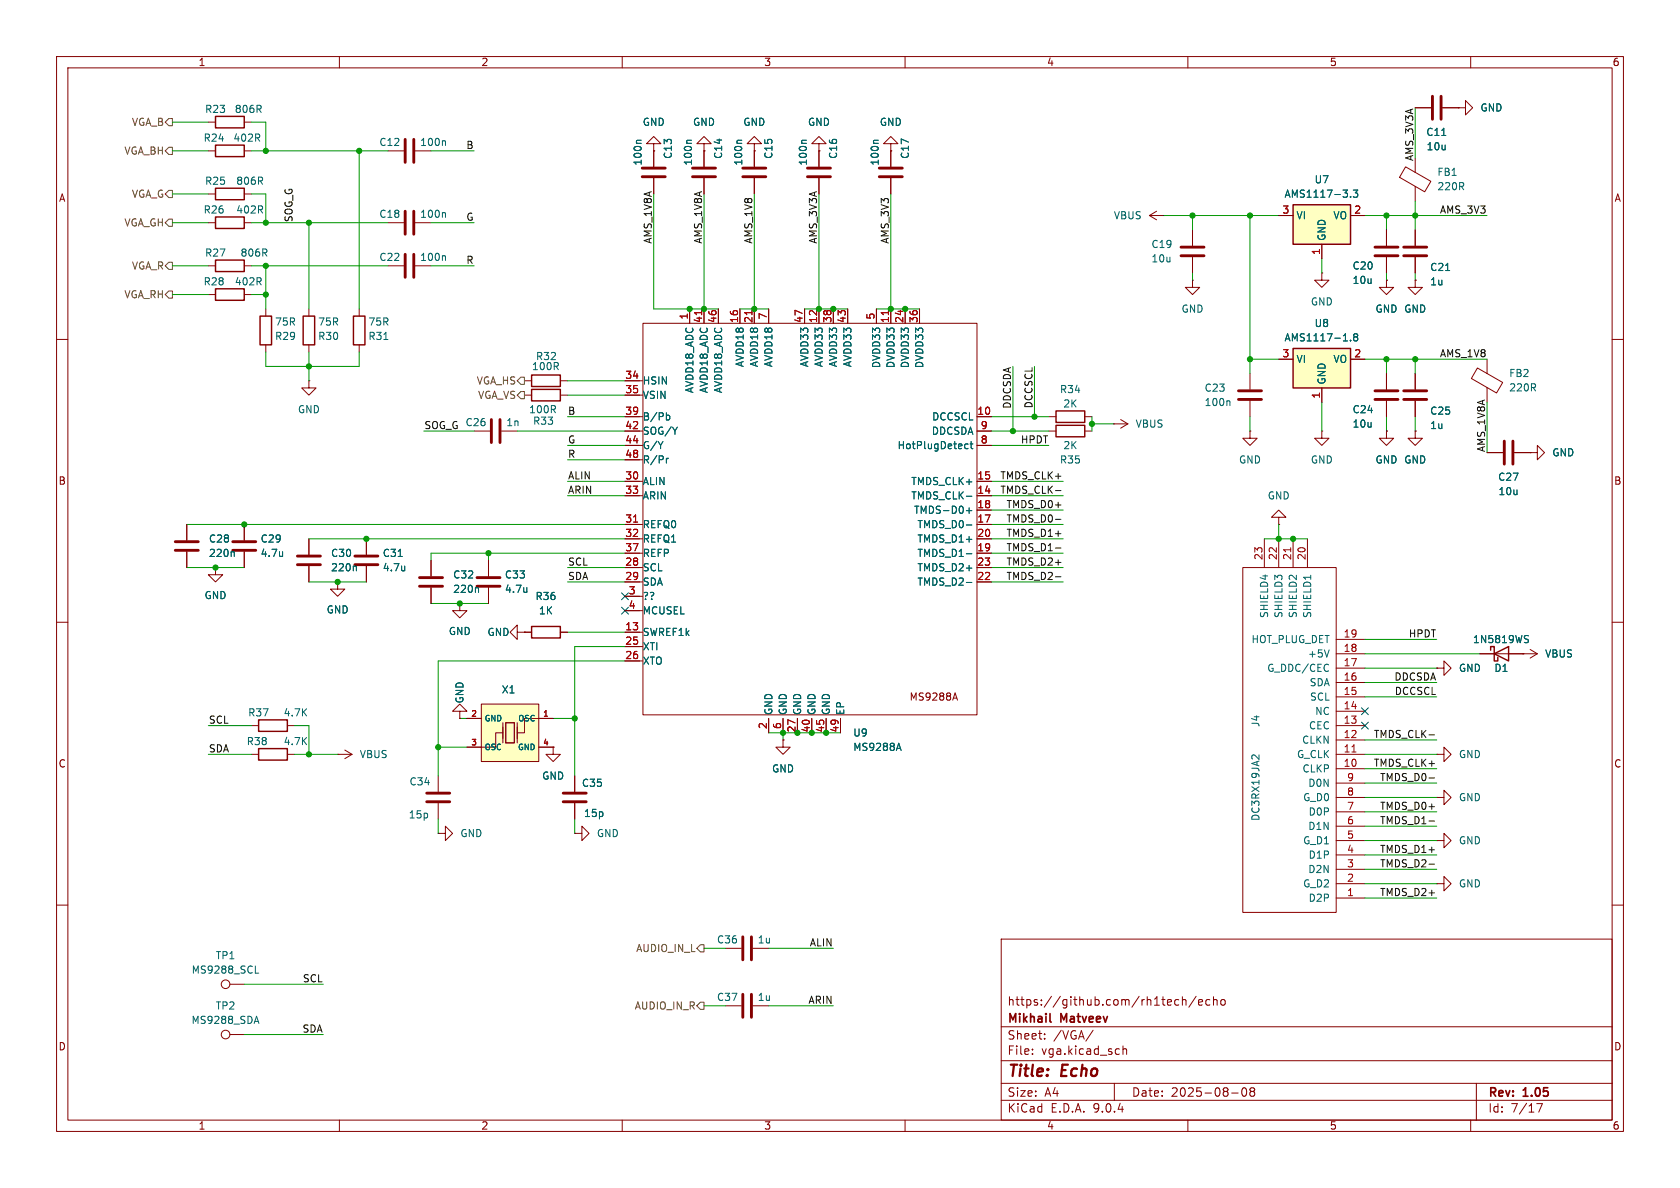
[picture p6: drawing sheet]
<svg xmlns="http://www.w3.org/2000/svg" width="297mm" height="210mm" viewBox="0 0 297 210" stroke-linecap="round" stroke-linejoin="round" font-family="sans-serif">
<g fill="none" stroke="#840000" stroke-width=".18">
<path d="M10 10h277v190h-277zM12 12h273v186h-273zM60 10v2M110 10v2M160 10v2M210 10v2M250.2 19.1h2.8M255 19.1h2.8M257.8 19.1h1.3v-1.3l1.2 1.3-1.2 1.2v-1.2M257.8 19.1h.1M260 10v2M115.6 26.7v2.8"/>
<path d="M115.6 31.5v2.8M124.5 26.7v2.8M124.5 31.5v2.8M133.3 26.7v2.8M133.3 31.5v2.8M144.8 26.7v2.8M144.8 31.5v2.8M248.5 29.5l4.5 2.6-1.1 1.8-4.5-2.6zM250.2 27.9v2.6M250.2 33v2.6M113.7 57.2h59v69.2h-59zM121.9 54.6v2.6"/>
<path d="M124.5 54.6v2.6M127 54.6v2.6M130.8 54.6v2.6M133.3 54.6v2.6M135.9 54.6v2.6M142.2 54.6v2.6M144.8 54.6v2.6M147.3 54.6v2.6M149.9 54.6v2.6M154.9 54.6v2.6M157.5 54.6v2.6M160 54.6v2.6"/>
<path d="M162.6 54.6v2.6M10 60h2M110.5 67.3h3.1M110.5 73.7h3.1M110.5 69.9h2.5M110.5 76.2h2.5M110.5 78.7h2.5M172.7 73.7h2.6M172.7 76.2h2.6M172.7 78.7h2.6M261.2 65l4.5 2.6-1.1 1.9-4.5-2.6zM262.9 63.5v2.5"/>
<path d="M262.9 68.5v2.6M285 60h2M110.5 81.3h3.1M110.5 92.7h3.1M110.5 95.3h3.1M110.5 97.8h3.1M110.5 85.1h2.5M110.5 87.6h2.5M172.7 92.7h2.6M172.7 95.3h2.6M172.7 97.8h2.6M172.7 85.1h2.6"/>
<path d="M172.7 87.6h2.6M172.7 90.2h2.6M270.5 80h1.3v-1.3l1.2 1.3-1.2 1.3v-1.3M270.5 80h.1M10 110h2M110.5 108h3.1M110.5 100.3h2.5M110.5 102.9h2.5M110.5 105.4h2.5M110.5 111.8h2.5M110.5 114.3h2.5M110.5 116.8h2.5"/>
<path d="M172.7 100.3h2.6M172.7 102.9h2.6M285 110h2M59.7 133.4h.1M59.7 133.4h2.5M61 132.6l1.2 .8M62.2 133.4l-1.2 .7M135.9 127v2.5M138.4 127v2.5M141 127v2.5M143.5 127v2.5M146 127v2.5"/>
<path d="M148.6 127v2.5M168.5 123.4h.7M168.8 122.5l.5 1.3M10 160h2M40.6 174h2.6M177 166h108v32h-108zM207.7 177.6l.3 .1 .4-.1M208.4 176.8l-.4-.1-.3 .1M209 176.8l.2-.1 .4 .1 .1 .9M209 176.2v1.5M211.5 176.1l-1.3 2M211.9 177.2l.7-.1-.1-.3-.4-.1-.2 .2 .1 .7h.5"/>
<path d="M213.9 176.8l-.4-.1-.3 .3v.4l.1 .2h.6M214.5 176.8l.2-.1 .4 .1 .1 .9M214.5 176.2v1.5M215.9 176.8l.2-.1 .4 .1 .1 .6-.1 .2-.4 .1-.2-.1zM285 160h2M40.6 182.9h2.6M60 198v2M110 198v2M160 198v2M177 194.5h108M177 191.5h108M177 187.5h108"/>
<path d="M177 181.5h108M182.5 186.3v.1M182.5 185.5v.1M184.7 183.6v.1M184.7 182.8v.1M193.2 182.1l-1.2 2M197 191.5v3M198.5 184.9v1.5M198.5 185.5l.2-.1 .4 .1 .1 .9M210 198v2M217.7 193.2h1.2M219.7 192.4l.2-.1a.81 .81 0 0 1 .6 .6 .81 .81 0 0 1-.3 .8l-.2 .1a.81 .81 0 0 1-.3-1.4z"/>
<path d="M221.2 192.9l-.2-.2 .2-.4 .5 .1 .1 .2-.3 .3M221.2 192.9l-.2 .3v.5l.2 .1 .5-.1 .1-.2-.1-.4-.2-.2M221.2 192.9h.3M260 198v2M261 191.5v6.5M271.7 195.1h1l-.7 1.5"/>
<circle cx="39.9" cy="174" r=".76"/>
<circle cx="39.9" cy="182.9" r=".76"/>
</g>
<path d="M185.6 180.5l.2 .2" fill="none" stroke="#840000" stroke-width=".3"/>
<path d="M253.2 17v4.1M254.8 17v4.1M113.5 31.2h4.1M113.5 29.7h4.1M122.4 31.2h4.1M122.4 29.7h4.1M131.3 31.2h4.1M131.3 29.7h4.1M142.7 31.2h4.1M142.7 29.7h4.1" fill="none" stroke="#840000" stroke-width=".51"/>
<g fill="none" stroke="#006464" stroke-width=".18">
<path d="M113.4 24.8h-.7l-.2 .2M122.2 24.8h-.6l-.2 .2M131.1 24.8h-.6l-.2 .2M142.6 24.8h-.7l-.2 .2M254.9 23.9h.7M117.2 78l-.4 .7M117.8 73.5l.4-.1 .2 .2-.1 .6h-.5M119.7 75.5l-.4 .7M170.5 79.1l.3 .2h.3M171.1 78.5h-.3l-.3 .2M171.5 78.5h.5M171.7 78v1.1l.3 .2"/>
<path d="M117.8 81v.9M118.2 81l-.4 .3M170.8 87.7h1M170.8 90.3h1M170.8 92.8h1M170.8 97.9h1M171.3 89.8v.9M170.8 103h1M158.6 132.3h.6M158.9 131.4l.4 1.3M45.1 172h.6M45.4 179.6l.4 1.3"/>
<path d="M45 180.6h.7"/>
</g>
<path d="M124 54.9v.7M132.9 54.9v.7M157.1 54.9v.7M112 92.3h.7" fill="none" stroke="#a90000" stroke-width=".18"/>
<path d="M228.6 36.2h10.2v7h-10.2z" fill="#ffffc2"/>
<path d="M228.6 36.2h10.2v7h-10.2z" fill="none" stroke="#840000" stroke-width=".25"/>
<g fill="none" stroke="#840000" stroke-width=".18">
<path d="M115.6 25.4h-1.3l1.3-1.3 1.2 1.3h-1.2v1.3M115.6 26.7h.1M124.5 25.4h-1.3l1.3-1.3 1.2 1.3h-1.2v1.3M124.5 26.7h.1M226.1 38.1h2.5M238.8 38.1h2.5M233.7 43.2v2.5M250.2 49.5v1.3h1.3l-1.3 1.3-1.3-1.3h1.3M250.2 49.5h.1M250.2 40.6v2.8M250.2 45.5v2.8M250.2 76.2v1.3h1.3l-1.3 1.2-1.3-1.2h1.3"/>
<path d="M250.2 76.2h.1M250.2 66v2.8M250.2 70.9v2.8M38.1 100.3v1.3h1.3l-1.3 1.3-1.3-1.3h1.3M38.1 100.3h.1M77.5 137.2v2.8M81.3 125.7h-1.3l1.3-1.2 1.2 1.2h-1.2v1.3M81.3 127h.1M77.5 142v2.8"/>
</g>
<path d="M238.8 34.7v.2M239.2 33.6h.8l-.4 .5 .4 .1v.5l-.2 .2-.6-.2M255.6 47.8h.7" fill="none" stroke="#006464" stroke-width=".18"/>
<path d="M248.2 43.7h4M248.2 45.2h4M248.2 69.1h4M248.2 70.6h4M75.4 140.2h4.1M75.4 141.7h4.1" fill="none" stroke="#840000" stroke-width=".51"/>
<path d="M85.1 124.5h10.1v10.1h-10.1z" fill="#ffffc2"/>
<g fill="none" stroke="#840000" stroke-width=".18">
<path d="M36.8 39.4h1.3M43.2 39.4h1.2M203.2 38.1l1.3 .8M203.2 38.1h2.5M204.5 37.3l-1.3 .8M205.7 38.1h.1M36.8 52.1h1.3M36.8 47h1.3M43.2 52.1h1.2M43.2 47h1.2M210.8 49.5v1.3h1.3l-1.3 1.3-1.3-1.3h1.3M210.8 49.5h.1"/>
<path d="M210.8 40.6v2.8M210.8 45.5v2.8M233.7 48.3v1.2h1.2l-1.2 1.3-1.3-1.3h1.3M233.7 48.3h.1M245.1 49.5v1.3h1.3l-1.3 1.3-1.3-1.3h1.3M245.1 49.5h.1M245.1 40.6v2.8M245.1 45.5v2.8M221 76.2v1.3h1.2l-1.2 1.2-1.3-1.2h1.3M221 76.2h.1M233.7 76.2v1.3h1.2l-1.2 1.2-1.3-1.2h1.3M233.7 76.2h.1"/>
<path d="M245.1 76.2v1.3h1.3l-1.3 1.2-1.3-1.2h1.3M245.1 76.2h.1M245.1 66v2.8M245.1 70.9v2.8M54.6 95.3v2.7M64.8 95.3v2.7M76.2 99.1v2.8M226.1 91.4h-1.3l1.3-1.2 1.2 1.2h-1.2v1.3M226.1 92.7h.1M262.9 80h2.8M267.7 80h2.8M54.6 100.1v2.8"/>
<path d="M59.7 102.9v1.2h1.3l-1.3 1.3-1.3-1.3h1.3M59.7 102.9h.1M64.8 100.1v2.8M76.2 103.9v2.8M81.3 106.7v1.3h1.2l-1.2 1.2-1.3-1.2h1.3M81.3 106.7h.1M44.4 133.4h1.3M44.4 128.3h1.3M50.8 133.4h1.3M50.8 128.3h1.3M82.5 127h2.6M85.1 124.5h10.1v10.1h-10.1z"/>
<path d="M88.9 129.5h-1.3v2.6h-5.1M88.9 127.8v3.5M89.4 127.8h1.5v3.5h-1.5zM91.4 127.8v3.5M95.2 132.1h2.6M97.8 127h-5.1v2.5h-1.3"/>
</g>
<path d="M38.1 38.4h5.1v2h-5.1zM38.1 51.1h5.1v2h-5.1zM38.1 46h5.1v2h-5.1zM45.7 132.3h5.1v2.1h-5.1zM45.7 127.3h5.1v2h-5.1z" fill="none" stroke="#840000" stroke-width=".25"/>
<g fill="none" stroke="#840000" stroke-width=".51">
<path d="M208.8 43.7h4.1M208.8 45.2h4.1M243.1 43.7h4M243.1 45.2h4M243.1 69.1h4M243.1 70.6h4M265.9 78v4M267.5 78v4M52.6 98.3h4M52.6 99.8h4M62.7 98.3h4.1M62.7 99.8h4.1"/>
<path d="M74.2 102.1h4M74.2 103.6h4"/>
</g>
<path d="M70.4 98.4h.7M62.8 100.1l.2 .1v.7M71.5 100.1v.8M71.5 100.8h.1M84.4 103.9l.2 .2v.6" fill="none" stroke="#006464" stroke-width=".18"/>
<path d="M228.6 61.6h10.2v7h-10.2z" fill="#ffffc2"/>
<g fill="none" stroke="#840000" stroke-width=".25">
<path d="M38.1 25.7h5.1v2h-5.1zM38.1 20.6h5.1v2h-5.1zM38.1 33.3h5.1v2h-5.1zM46 55.9h2v5.1h-2zM53.6 55.9h2v5.1h-2zM62.5 55.9h2v5.1h-2zM94 66.3h5.1v2h-5.1zM94 68.8h5.1v2.1h-5.1zM186.7 72.6h5.1v2.1h-5.1zM186.7 75.2h5.1v2h-5.1zM228.6 61.6h10.2v7h-10.2zM94 110.7h5.1v2.1h-5.1z"/>
<path d="M263.5 114.9v-.6h.7v2.5h.6v-.6M264.2 115.6l2.5-1.3v2.5z"/>
</g>
<g fill="none" stroke="#840000" stroke-width=".18">
<path d="M250.2 19.1h2.8M255 19.1h2.8M257.8 19.1h.1M36.8 26.7h1.3M36.8 21.6h1.3M36.8 34.3h1.3M43.2 26.7h1.2M43.2 21.6h1.2M43.2 34.3h1.2M68.6 26.7h2.8M68.6 39.4h2.8M73.4 26.7h2.8"/>
<path d="M73.4 39.4h2.8M115.6 26.7h.1M115.6 26.7v2.8M115.6 31.5v2.8M124.5 26.7h.1M124.5 26.7v2.8M124.5 31.5v2.8M133.3 25.4h-1.2l1.2-1.3 1.3 1.3h-1.3v1.3M133.3 26.7h.1M133.3 26.7v2.8M133.3 31.5v2.8M144.8 25.4h-1.3l1.3-1.3 1.2 1.3h-1.2v1.3"/>
<path d="M144.8 26.7h.1M144.8 26.7v2.8M144.8 31.5v2.8M157.5 25.4h-1.3l1.3-1.3 1.2 1.3h-1.2v1.3M157.5 26.7h.1M157.5 26.7v2.8M157.5 31.5v2.8M226.1 38.1h2.5M238.8 38.1h2.5M47 54.6v1.3M54.6 54.6v1.3M63.5 54.6v1.3"/>
<path d="M68.6 47h2.8M73.4 47h2.8M121.9 54.6v2.6M124.5 54.6v2.6M127 54.6v2.6M130.8 54.6v2.6M133.3 54.6v2.6M135.9 54.6v2.6M142.2 54.6v2.6M144.8 54.6v2.6M147.3 54.6v2.6M149.9 54.6v2.6"/>
<path d="M154.9 54.6v2.6M157.5 54.6v2.6M160 54.6v2.6M162.6 54.6v2.6M233.7 43.2v2.5M245.1 49.5h.1M245.1 40.6v2.8M245.1 45.5v2.8M250.2 49.5h.1M250.2 40.6v2.8M250.2 45.5v2.8M47 61v1.2"/>
<path d="M54.6 67.3v1.3h1.3l-1.3 1.3-1.3-1.3h1.3M54.6 67.3h.1M54.6 61v1.2M63.5 61v1.2M83.8 76.2h2.8M88.6 76.2h2.8M92.7 67.3h1.3M92.7 69.9h1.3M99.1 67.3h1.2M99.1 69.9h1.2M110.5 73.7h2.5M110.5 76.2h2.5"/>
<path d="M110.5 67.3h2.5M110.5 69.9h2.5M110.5 78.7h2.5M172.7 73.7h2.6M172.7 76.2h2.6M172.7 78.7h2.6M185.4 73.7h1.3M185.4 76.2h1.3M191.8 73.7h1.2M191.8 76.2h1.2M196.8 74.9h.1M196.8 74.9h2.6"/>
<path d="M198.1 74.2l1.3 .7M199.4 74.9l-1.3 .8M221 66v2.8M221 70.9v2.8M226.1 63.5h2.5M233.7 68.6v2.5M238.8 63.5h2.5M245.1 76.2h.1M245.1 66v2.8M245.1 70.9v2.8M250.2 76.2h.1M250.2 66v2.8"/>
<path d="M250.2 70.9v2.8M33 92.7v2.8M33 97.5v2.8M43.2 92.7v2.8M43.2 97.5v2.8M54.6 95.3v2.7M64.8 95.3v2.7M76.2 99.1v2.8M86.4 99.1v2.8M110.5 81.3h2.5M110.5 85.1h2.5M110.5 87.6h2.5"/>
<path d="M110.5 92.7h2.5M110.5 95.3h2.5M110.5 97.8h2.5M172.7 85.1h2.6M172.7 87.6h2.6M172.7 92.7h2.6M172.7 95.3h2.6M172.7 97.8h2.6M172.7 90.2h2.6M223.5 95.3v5M226.1 95.3v5M228.6 95.3v5"/>
<path d="M231.1 95.3v5M262.9 80h2.8M267.7 80h2.8M270.5 80h.1M38.1 100.3h.1M54.6 100.1v2.8M59.7 102.9h.1M64.8 100.1v2.8M76.2 103.9v2.8M81.3 106.7h.1M86.4 103.9v2.8M91.4 111.8v1.2l-1.2-1.2 1.2-1.3v1.3h1.3"/>
<path d="M92.7 111.8h.1M92.7 111.8h1.3M99.1 111.8h1.2M110.5 111.8h2.5M110.5 100.3h2.5M110.5 102.9h2.5M110.5 105.4h2.5M110.5 108h2.5M110.5 114.3h2.5M110.5 116.8h2.5M172.7 100.3h2.6M172.7 102.9h2.6"/>
<path d="M219.7 100.3h16.5v61h-16.5zM236.2 118.1h5.1M236.2 115.6h5.1M236.2 113h5.1M254 118.1h1.3v-1.3l1.2 1.3-1.2 1.3v-1.3M254 118.1h.1M261.6 115.6h10.2M269.2 115.6h.1M270.5 114.8l1.3 .8M271.8 115.6l-1.3 .7M81.3 127h.1M82.5 132.1h2.6"/>
<path d="M82.5 127h2.6M95.2 132.1h2.6M95.2 127h2.6M97.8 132.1v1.3h-1.3l1.3 1.2 1.3-1.2h-1.3M97.8 132.1h.1M101.6 137.2v2.8M135.9 127v2.5M138.4 130.8v1.3h-1.2l1.2 1.3 1.3-1.3h-1.3M138.4 130.8h.1M138.4 127v2.5M141 127v2.5M143.5 127v2.5"/>
<path d="M146 127v2.5M148.6 127v2.5M236.2 138.4h5.1M236.2 135.9h5.1M236.2 133.4h5.1M236.2 130.8h5.1M236.2 128.3h5.1M236.2 125.7h5.1M236.2 123.2h5.1M236.2 120.7h5.1M254 133.4h1.3v-1.3l1.2 1.3-1.2 1.2v-1.2M254 133.4h.1"/>
<path d="M77.5 147.3h1.2v1.3l1.3-1.3-1.3-1.2v1.2M77.5 147.3h.1M101.6 147.3h1.3v1.3l1.2-1.3-1.2-1.2v1.2M101.6 147.3h.1M101.6 142v2.8M236.2 158.8h5.1M236.2 156.2h5.1M236.2 153.7h5.1M236.2 151.1h5.1M236.2 148.6h5.1M236.2 146.1h5.1M236.2 143.5h5.1"/>
<path d="M236.2 141h5.1M254 141h1.3v-1.3l1.2 1.3-1.2 1.2v-1.2M254 141h.1M254 156.2h1.3v-1.3l1.2 1.3-1.2 1.3v-1.3M254 156.2h.1M254 148.6h1.3v-1.3l1.2 1.3-1.2 1.3v-1.3M254 148.6h.1M128.3 167.6h2.8M128.3 177.8h2.8M133.1 167.6h2.8M133.1 177.8h2.8"/>
</g>
<g fill="none" stroke="#006464" stroke-width=".18">
<path d="M78.6 37.6l.2 .2v.6M78.6 24.9l.2 .2v.6M113.4 24.8h-.7l-.2 .2M122.2 24.8h-.6l-.2 .2M131.1 24.8h-.6l-.2 .2M142.6 24.8h-.7l-.2 .2M155.3 24.8h-.7l-.2 .2M238.8 34.7v.2M239.2 33.6h.8l-.4 .5 .4 .1v.5l-.2 .2-.6-.2M254.9 23.9h.7M78.6 45.2l.2 .2v.6M239.5 59.5l-.2 .3 .1 .3 .1 .2 .4-.1 .1-.2v-.2l-.2-.3"/>
<path d="M239.5 59.5l-.2-.2 .2-.3h.3l.2 .2-.2 .3M239.5 59.5h.3M255.6 47.8h.7M67.9 60h.7M117.2 78l-.4 .7M117.8 73.5l.4-.1 .2 .2-.1 .6h-.5M119.7 75.5l-.4 .7M170.5 79.1l.3 .2h.3M171.1 78.5h-.3l-.3 .2M171.5 78.5h.5M171.7 78v1.1l.3 .2M217.3 70.9l.1 .1v.7"/>
<path d="M238.8 60.1v.2M41.2 97.5l.2 .2v.7M50 97.5v.9M50 98.2l-.1 .1M70.4 98.4h.7M117.8 81v.9M118.2 81l-.4 .3M170.8 87.7h1M170.8 90.3h1M170.8 92.8h1M170.8 97.9h1M171.3 89.8v.9"/>
<path d="M62.8 100.1l.2 .1v.7M71.5 100.1v.8M71.5 100.8h.1M84.4 103.9l.2 .2v.6M93.1 103.9v.8M93.1 104.6v.1M170.8 103h1M231.7 101.7v.7M235 114.9l-.4 1.2M269.7 112.9l.4 .2 .1 .3-.2 .2h-.3M269.7 112.3l.5 .1M158.6 132.3h.6"/>
<path d="M158.9 131.4l.4 1.3M222.6 133.4v.8l-.8-.7-.3-.1-.2 .3"/>
</g>
<g fill="none" stroke="#840000" stroke-width=".51">
<path d="M71.6 24.6v4.1M71.6 37.3v4.1M73.2 24.6v4.1M73.2 37.3v4.1M155.4 31.2h4.1M155.4 29.7h4.1M71.6 45v4M73.2 45v4M86.9 74.2v4M88.4 74.2v4M218.9 69.1h4.1M218.9 70.6h4.1"/>
<path d="M31 95.8h4.1M31 97.3h4.1M41.1 95.8h4.1M41.1 97.3h4.1M84.3 102.1h4.1M84.3 103.6h4.1M99.6 140.2h4M99.6 141.7h4M131.3 165.6v4.1M131.3 175.8v4M132.8 165.6v4.1M132.8 175.8v4"/>
</g>
<path d="M124 54.9v.7M132.9 54.9v.7M157.1 54.9v.7M112 92.3h.7M228.2 96.8v.7M239 132.9h.7" fill="none" stroke="#a90000" stroke-width=".18"/>
<path d="M29.2 26.7l.6-.7h.7v1.3h-.7zM29.2 21.6l.6-.6h.7v1.2h-.7zM29.8 38.7h.7v1.3h-.7l-.6-.6zM29.8 33.7h.7v1.2h-.7l-.6-.6zM29.8 46.4h.7v1.2h-.7l-.6-.6zM29.8 51.4h.7v1.3h-.7l-.6-.6zM91.4 67.3l.7-.6h.6v1.2h-.6zM92.1 69.2h.6v1.3h-.6l-.7-.6zM123.8 177.2h.7v1.2h-.7l-.6-.6zM123.8 167h.7v1.3h-.7l-.6-.7z" fill="none" stroke="#725600" stroke-width=".18"/>
<path d="M186.6 86.7h1M186.6 96.9h1M186.6 91.8h1M186.6 102h1M252.6 129.9h1M252.6 137.5h1M252.6 152.8h1M252.6 145.1h1" fill="none" stroke="#0f0f0f" stroke-width=".18"/>
<g fill="none" stroke="#009600" stroke-width=".18">
<path d="M250.2 19.1v8.8M30.5 21.6h6.3M30.5 26.7h6.3M30.5 39.4h6.3M30.5 34.3h6.3M44.4 21.6h2.6v5.1M44.4 34.3h2.6v5.1M44.4 26.7h24.2M44.4 39.4h24.2M54.6 39.4v15.2M63.5 26.7v27.9M76.2 26.7h7.6"/>
<path d="M76.2 39.4h7.6M115.6 34.3v20.3h11.4M124.5 34.3v20.3M133.3 34.3v20.3M144.8 34.3v20.3M157.5 34.3v20.3M205.7 38.1h20.4M210.8 38.1v2.5M221 38.1v27.9M241.3 38.1h21.6M245.1 38.1v2.5M250.2 35.6v5"/>
<path d="M30.5 47h6.3M30.5 52.1h6.3M44.4 47h24.2M44.4 52.1h2.6M47 47v7.6M76.2 47h7.6M130.8 54.6h5.1M142.2 54.6h7.7M154.9 54.6h7.7M210.8 48.3v1.2M233.7 45.7v2.6M245.1 48.3v1.2"/>
<path d="M250.2 48.3v1.2M47 62.2v2.6h16.5v-2.6M54.6 62.2v5.1M74.9 76.2h8.9M91.4 76.2h19.1M100.3 78.7h10.2M100.3 73.7h10.2M100.3 67.3h10.2M100.3 69.9h10.2M175.3 78.7h10.1M175.3 76.2h10.1M175.3 73.7h10.1"/>
<path d="M179.1 64.8v11.4M182.9 64.8v8.9M193 74.9h3.8M193 73.7v2.5M221 73.7v2.5M221 63.5h5.1M233.7 71.1v5.1M241.3 63.5h21.6M245.1 63.5v2.5M245.1 73.7v2.5M250.2 63.5v2.5M250.2 73.7v2.5"/>
<path d="M262.9 71.1v8.9M33 92.7h77.5M54.6 95.3h55.9M86.4 97.8v1.3M100.3 85.1h10.2M100.3 87.6h10.2M100.3 81.3h10.2M110.5 97.8h-34.3v1.3M175.3 85.1h12.7M175.3 87.6h12.7M175.3 90.2h12.7M175.3 97.8h12.7"/>
<path d="M175.3 95.3h12.7M175.3 92.7h12.7M223.5 95.3h7.6M226.1 92.7v2.6M33 100.3h10.2M54.6 102.9h10.2M76.2 106.7h10.2M100.3 102.9h10.2M100.3 111.8h10.2M100.3 100.3h10.2M110.5 114.3h-8.9v22.9M110.5 116.8h-33v20.4"/>
<path d="M175.3 102.9h12.7M175.3 100.3h12.7M241.3 113h12.7M241.3 115.6h20.3M241.3 118.1h12.7M36.8 128.3h7.6M36.8 133.4h7.6M52.1 128.3h2.5v5.1M52.1 133.4h7.6M77.5 132.1h5M81.3 127h1.2M97.8 127h3.8"/>
<path d="M135.9 129.5h12.7M138.4 129.5v1.3M241.3 133.4h12.7M241.3 123.2h12.7M241.3 130.8h12.7M241.3 138.4h12.7M241.3 135.9h12.7M241.3 120.7h12.7M77.5 144.8v2.5M101.6 144.8v2.5M241.3 153.7h12.7M241.3 156.2h12.7"/>
<path d="M241.3 158.8h12.7M241.3 141h12.7M241.3 143.5h12.7M241.3 146.1h12.7M241.3 148.6h12.7M241.3 151.1h12.7M43.2 174h13.9M124.5 177.8h3.8M124.5 167.6h3.8M135.9 177.8h11.4M135.9 167.6h11.4M43.2 182.9h13.9"/>
</g>
<path d="M109.9 107.3l1.2 1.3M109.9 104.8l1.2 1.2M111.1 107.3l-1.2 1.3M111.1 104.8l-1.2 1.2M240.7 125.1l1.2 1.2M240.7 127.7l1.2 1.2M241.9 125.1l-1.2 1.2M241.9 127.7l-1.2 1.2" fill="none" stroke="#000084" stroke-width=".18"/>
<g fill="#009600" stroke="#009600" stroke-width=".18">
<circle cx="54.6" cy="133.4" r=".46"/>
<circle cx="38.1" cy="100.3" r=".46"/>
<circle cx="77.5" cy="132.1" r=".46"/>
<circle cx="59.7" cy="102.9" r=".46"/>
<circle cx="81.3" cy="106.7" r=".46"/>
<circle cx="47" cy="47" r=".46"/>
<circle cx="54.6" cy="39.4" r=".46"/>
<circle cx="47" cy="39.4" r=".46"/>
<circle cx="54.6" cy="64.8" r=".46"/>
<circle cx="86.4" cy="97.8" r=".46"/>
<circle cx="43.2" cy="92.7" r=".46"/>
<circle cx="64.8" cy="95.3" r=".46"/>
<circle cx="141" cy="129.5" r=".46"/>
<circle cx="143.5" cy="129.5" r=".46"/>
<circle cx="138.4" cy="129.5" r=".46"/>
<circle cx="146" cy="129.5" r=".46"/>
<circle cx="101.6" cy="127" r=".46"/>
<circle cx="124.5" cy="54.6" r=".46"/>
<circle cx="121.9" cy="54.6" r=".46"/>
<circle cx="133.3" cy="54.6" r=".46"/>
<circle cx="157.5" cy="54.6" r=".46"/>
<circle cx="160" cy="54.6" r=".46"/>
<circle cx="147.3" cy="54.6" r=".46"/>
<circle cx="144.8" cy="54.6" r=".46"/>
<circle cx="47" cy="52.1" r=".46"/>
<circle cx="47" cy="26.7" r=".46"/>
<circle cx="63.5" cy="26.7" r=".46"/>
<circle cx="193" cy="74.9" r=".46"/>
<circle cx="179.1" cy="76.2" r=".46"/>
<circle cx="182.9" cy="73.7" r=".46"/>
<circle cx="228.6" cy="95.3" r=".46"/>
<circle cx="221" cy="63.5" r=".46"/>
<circle cx="210.8" cy="38.1" r=".46"/>
<circle cx="221" cy="38.1" r=".46"/>
<circle cx="226.1" cy="95.3" r=".46"/>
<circle cx="250.2" cy="63.5" r=".46"/>
<circle cx="245.1" cy="63.5" r=".46"/>
<circle cx="245.1" cy="38.1" r=".46"/>
<circle cx="250.2" cy="38.1" r=".46"/>
</g>
<g font-size="2.8" fill="#840000">
<text x="178" y="190.9">Title:</text>
<text x="187.7" y="190.9">Echo</text>
</g>
<g font-size="2.1" fill="#840000">
<text x="178" y="178">https://github.com/rh1tech/echo</text>
<text x="178" y="184">Sheet:</text>
<text x="178" y="181.2">Mikhail</text>
<text x="186.2" y="184">/VGA/</text>
<text x="187.6" y="181.2">Matveev</text>
<text x="178" y="186.7">File:</text>
<text x="184.1" y="186.7">vga.kicad_sch</text>
<text x="178" y="196.9">KiCad</text>
<text x="178" y="194.1">Size:</text>
<text x="184.7" y="194.1">A4</text>
<text x="185.7" y="196.9">E.D.A.</text>
<text x="193.3" y="196.9">9.0.4</text>
<text x="200" y="194.1">Date:</text>
<text x="207" y="194.1">2025-08-08</text>
<text x="263" y="194.3">Rev:</text>
<text x="263" y="196.9">Id:</text>
<text x="267.1" y="196.9">7/17</text>
<text x="269.4" y="194.3">1.05</text>
</g>
<g font-size="1.8" fill="#840000">
<text x="35" y="11.9">1</text>
<text x="85" y="11.9">2</text>
<text x="135" y="11.9">3</text>
<text x="185" y="11.9">4</text>
<text x="235" y="11.9">5</text>
<text x="285" y="11.9">6</text>
<text x="10.3" y="35.9">A</text>
<text x="285.3" y="35.9">A</text>
<text x="10.3" y="85.9">B</text>
<text x="285.3" y="85.9">B</text>
<text x="160.7" y="124.1">MS9288A</text>
<text x="10.3" y="135.9">C</text>
<text x="285.3" y="135.9">C</text>
<text x="10.3" y="185.9">D</text>
<text x="285.3" y="185.9">D</text>
<text x="35" y="199.9">1</text>
<text x="85" y="199.9">2</text>
<text x="135" y="199.9">3</text>
<text x="185" y="199.9">4</text>
<text x="235" y="199.9">5</text>
<text x="285" y="199.9">6</text>
</g>
<g font-size="1.8" fill="#725600">
<text x="23.2" y="22.5">VGA_B</text>
<text x="21.9" y="27.5">VGA_BH</text>
<text x="23.2" y="35.2">VGA_G</text>
<text x="21.9" y="40.2">VGA_GH</text>
<text x="23.2" y="47.9">VGA_R</text>
<text x="21.9" y="52.9">VGA_RH</text>
<text x="84.2" y="68.2">VGA_HS</text>
<text x="84.4" y="70.7">VGA_VS</text>
<text x="112.4" y="168.5">AUDIO_IN_L</text>
<text x="112.1" y="178.7">AUDIO_IN_R</text>
</g>
<g font-size="1.8" fill="#006464">
<text x="36.2" y="20.2">R23</text>
<text x="41.4" y="20.2">806R</text>
<text x="113.5" y="22.5">GND</text>
<text x="122.4" y="22.5">GND</text>
<text x="131.3" y="22.5">GND</text>
<text x="142.7" y="22.5">GND</text>
<text x="155.4" y="22.5">GND</text>
<text x="261.6" y="19.9">GND</text>
<text x="35.9" y="25.2">R24</text>
<text x="41.2" y="25.2">402R</text>
<text x="67" y="26">C12</text>
<text x="74.2" y="26">100n</text>
<text x="113.6" y="29.4" transform="rotate(-90 113.6 29.4)">100n</text>
<text x="119" y="28.2" transform="rotate(-90 119 28.2)">C13</text>
<text x="122.5" y="29.4" transform="rotate(-90 122.5 29.4)">100n</text>
<text x="127.9" y="28.2" transform="rotate(-90 127.9 28.2)">C14</text>
<text x="131.4" y="29.4" transform="rotate(-90 131.4 29.4)">100n</text>
<text x="136.8" y="28.2" transform="rotate(-90 136.8 28.2)">C15</text>
<text x="142.8" y="29.4" transform="rotate(-90 142.8 29.4)">100n</text>
<text x="148.2" y="28.2" transform="rotate(-90 148.2 28.2)">C16</text>
<text x="155.5" y="29.4" transform="rotate(-90 155.5 29.4)">100n</text>
<text x="160.9" y="28.2" transform="rotate(-90 160.9 28.2)">C17</text>
<text x="252.1" y="24.2">C11</text>
<text x="252.1" y="26.8">10u</text>
<text x="36.2" y="32.9">R25</text>
<text x="41.7" y="32.9">806R</text>
<text x="227" y="35.2">AMS1117-3.3</text>
<text x="232.3" y="32.6">U7</text>
<text x="254" y="31.3">FB1</text>
<text x="254" y="33.8">220R</text>
<text x="35.9" y="37.9">R26</text>
<text x="41.7" y="37.9">402R</text>
<text x="67" y="38.7">C18</text>
<text x="74.2" y="38.7">100n</text>
<text x="196.8" y="39">VBUS</text>
<text x="229.1" y="39">VI</text>
<text x="235.6" y="39">VO</text>
<text x="36.2" y="45.6">R27</text>
<text x="42.4" y="45.6">806R</text>
<text x="67" y="46.3">C22</text>
<text x="74.2" y="46.3">100n</text>
<text x="203.5" y="44">C19</text>
<text x="203.5" y="46.6">10u</text>
<text x="234.5" y="42.7" transform="rotate(-90 234.5 42.7)">GND</text>
<text x="239" y="47.9">C20</text>
<text x="35.9" y="50.6">R28</text>
<text x="41.4" y="50.6">402R</text>
<text x="239" y="50.4">10u</text>
<text x="252.7" y="50.6">1u</text>
<text x="252.7" y="48.1">C21</text>
<text x="48.5" y="57.8">75R</text>
<text x="56.1" y="57.8">75R</text>
<text x="65" y="57.8">75R</text>
<text x="208.8" y="55.5">GND</text>
<text x="231.6" y="54.2">GND</text>
<text x="232.3" y="58">U8</text>
<text x="243.1" y="55.5">GND GND</text>
<text x="48.5" y="60.3">R29</text>
<text x="56.1" y="60.3">R30</text>
<text x="65" y="60.3">R31</text>
<text x="93.9" y="65.6">100R</text>
<text x="94.7" y="63.9">R32</text>
<text x="131.7" y="65" transform="rotate(-90 131.7 65)">AVDD18</text>
<text x="134.2" y="65" transform="rotate(-90 134.2 65)">AVDD18</text>
<text x="136.8" y="65" transform="rotate(-90 136.8 65)">AVDD18</text>
<text x="143.1" y="65" transform="rotate(-90 143.1 65)">AVDD33</text>
<text x="145.6" y="65" transform="rotate(-90 145.6 65)">AVDD33</text>
<text x="148.2" y="65" transform="rotate(-90 148.2 65)">AVDD33</text>
<text x="150.7" y="65" transform="rotate(-90 150.7 65)">AVDD33</text>
<text x="155.8" y="65.2" transform="rotate(-90 155.8 65.2)">DVDD33</text>
<text x="158.3" y="65.2" transform="rotate(-90 158.3 65.2)">DVDD33</text>
<text x="160.9" y="65.2" transform="rotate(-90 160.9 65.2)">DVDD33</text>
<text x="163.4" y="65.2" transform="rotate(-90 163.4 65.2)">DVDD33</text>
<text x="227" y="60.6">AMS1117-1.8</text>
<text x="229.1" y="64.4">VI</text>
<text x="235.6" y="64.4">VO</text>
<text x="113.5" y="68.2">HSIN</text>
<text x="113.5" y="70.7">VSIN</text>
<text x="122.8" y="69.6" transform="rotate(-90 122.8 69.6)">AVDD18_ADC</text>
<text x="125.3" y="69.6" transform="rotate(-90 125.3 69.6)">AVDD18_ADC</text>
<text x="127.9" y="69.6" transform="rotate(-90 127.9 69.6)">AVDD18_ADC</text>
<text x="187.3" y="69.7">R34</text>
<text x="212.9" y="72">100n</text>
<text x="212.9" y="69.4">C23</text>
<text x="234.5" y="68.1" transform="rotate(-90 234.5 68.1)">GND</text>
<text x="266.7" y="66.9">FB2</text>
<text x="266.7" y="69.4">220R</text>
<text x="52.6" y="73.3">GND</text>
<text x="89.4" y="75.5">1n</text>
<text x="93.4" y="73.3">100R</text>
<text x="94.1" y="75.3">R33</text>
<text x="113.5" y="74.5">B/Pb</text>
<text x="113.5" y="77.1">SOG/Y</text>
<text x="164.6" y="77.1">DDCSDA</text>
<text x="164.7" y="74.5">DCCSCL</text>
<text x="187.9" y="72.2">2K</text>
<text x="200.7" y="75.8">VBUS</text>
<text x="239" y="73.3">C24</text>
<text x="239" y="75.8">10u</text>
<text x="252.7" y="76">1u</text>
<text x="252.7" y="73.5">C25</text>
<text x="113.5" y="79.6">G/Y</text>
<text x="113.5" y="82.1">R/Pr</text>
<text x="158.6" y="79.6">HotPlugDetect</text>
<text x="187.3" y="82.1">R35</text>
<text x="187.9" y="79.6">2K</text>
<text x="218.9" y="82.1">GND</text>
<text x="231.6" y="82.1">GND</text>
<text x="243.1" y="82.1">GND GND</text>
<text x="274.3" y="80.9">GND</text>
<text x="113.5" y="86">ALIN</text>
<text x="113.5" y="88.5">ARIN</text>
<text x="161" y="86">TMDS_CLK+</text>
<text x="161" y="88.5">TMDS_CLK-</text>
<text x="224" y="88.5">GND</text>
<text x="264.8" y="85.2">C27</text>
<text x="264.8" y="87.7">10u</text>
<text x="113.5" y="93.6">REFQ0</text>
<text x="161.5" y="91">TMDS-D0+</text>
<text x="162.1" y="93.6">TMDS_D0-</text>
<text x="36.8" y="98.7">220n</text>
<text x="36.8" y="96.1">C28</text>
<text x="46" y="96.1">C29</text>
<text x="46" y="98.7">4.7u</text>
<text x="58.4" y="101.2">220n</text>
<text x="58.4" y="98.7">C30</text>
<text x="67.6" y="98.7">C31</text>
<text x="67.6" y="101.2">4.7u</text>
<text x="113.5" y="96.1">REFQ1</text>
<text x="113.5" y="98.7">REFP</text>
<text x="113.5" y="101.2">SCL</text>
<text x="162.1" y="96.1">TMDS_D1+</text>
<text x="162.1" y="98.7">TMDS_D1-</text>
<text x="162.1" y="101.2">TMDS_D2+</text>
<text x="36.1" y="106.1">GND</text>
<text x="80" y="105">220n</text>
<text x="80" y="102.5">C32</text>
<text x="89.2" y="102.5">C33</text>
<text x="89.2" y="105">4.7u</text>
<text x="94.6" y="106.3">R36</text>
<text x="113.5" y="103.7">SDA</text>
<text x="113.5" y="106.3">??</text>
<text x="162.1" y="103.7">TMDS_D2-</text>
<text x="57.7" y="108.6">GND</text>
<text x="79.2" y="112.5">GND</text>
<text x="86.1" y="112.6">GND</text>
<text x="95.2" y="108.8">1K</text>
<text x="113.5" y="108.8">MCUSEL</text>
<text x="113.5" y="112.6">SWREF1k</text>
<text x="221.2" y="113.9">HOT_PLUG_DET</text>
<text x="224.4" y="109.4" transform="rotate(-90 224.4 109.4)">SHIELD4</text>
<text x="226.9" y="109.4" transform="rotate(-90 226.9 109.4)">SHIELD3</text>
<text x="229.5" y="109.4" transform="rotate(-90 229.5 109.4)">SHIELD2</text>
<text x="232" y="109.4" transform="rotate(-90 232 109.4)">SHIELD1</text>
<text x="260.3" y="113.9">1N5819WS</text>
<text x="113.5" y="115.2">XTI</text>
<text x="113.5" y="117.7">XTO</text>
<text x="223.9" y="119">G_DDC/CEC</text>
<text x="231.1" y="116.4">+5V</text>
<text x="257.8" y="119">GND</text>
<text x="264.1" y="119">D1</text>
<text x="273.1" y="116.4">VBUS</text>
<text x="82.1" y="124.5" transform="rotate(-90 82.1 124.5)">GND</text>
<text x="88.6" y="122.8">X1</text>
<text x="231.4" y="121.5">SDA</text>
<text x="231.5" y="124.1">SCL</text>
<text x="43.5" y="131.9">R38</text>
<text x="43.8" y="126.8">R37</text>
<text x="50" y="131.9">4.7K</text>
<text x="50" y="126.8">4.7K</text>
<text x="136.8" y="126.5" transform="rotate(-90 136.8 126.5)">GND</text>
<text x="139.3" y="126.5" transform="rotate(-90 139.3 126.5)">GND</text>
<text x="141.8" y="126.5" transform="rotate(-90 141.8 126.5)">GND</text>
<text x="144.4" y="126.5" transform="rotate(-90 144.4 126.5)">GND</text>
<text x="146.9" y="126.5" transform="rotate(-90 146.9 126.5)">GND</text>
<text x="149.5" y="126.5" transform="rotate(-90 149.5 126.5)">EP</text>
<text x="150.7" y="130.4">U9</text>
<text x="222.9" y="128.6" transform="rotate(-90 222.9 128.6)">J4</text>
<text x="230.1" y="131.7">CLKN</text>
<text x="231.3" y="129.1">CEC</text>
<text x="232.4" y="126.6">NC</text>
<text x="63.5" y="134.2">VBUS</text>
<text x="136.4" y="136.8">GND</text>
<text x="150.7" y="132.9">MS9288A</text>
<text x="229.2" y="134.2">G_CLK</text>
<text x="230.2" y="136.8">CLKP</text>
<text x="257.8" y="134.2">GND</text>
<text x="72.3" y="139">C34</text>
<text x="95.8" y="138">GND</text>
<text x="102.8" y="139.3">C35</text>
<text x="230.3" y="141.8">G_D0</text>
<text x="231.2" y="139.3">D0N</text>
<text x="257.8" y="141.8">GND</text>
<text x="72.2" y="144.9">15p</text>
<text x="81.3" y="148.2">GND</text>
<text x="103.2" y="144.6">15p</text>
<text x="105.4" y="148.2">GND</text>
<text x="222.9" y="145.2" transform="rotate(-90 222.9 145.2)">DC3RX19JA2</text>
<text x="230.3" y="149.5">G_D1</text>
<text x="231.2" y="146.9">D1N</text>
<text x="231.3" y="144.4">D0P</text>
<text x="257.8" y="149.5">GND</text>
<text x="231.2" y="154.5">D2N</text>
<text x="231.3" y="152">D1P</text>
<text x="230.3" y="157.1">G_D2</text>
<text x="231.3" y="159.6">D2P</text>
<text x="257.8" y="157.1">GND</text>
<text x="126.7" y="167">C36</text>
<text x="133.9" y="167">1u</text>
<text x="33.8" y="172.3">MS9288_SCL</text>
<text x="38.1" y="169.8">TP1</text>
<text x="38.1" y="178.7">TP2</text>
<text x="126.7" y="177.1">C37</text>
<text x="133.9" y="177.1">1u</text>
<text x="33.8" y="181.2">MS9288_SDA</text>
</g>
<g font-size="1.8" fill="#0f0f0f">
<text x="82.3" y="26.4">B</text>
<text x="249.9" y="28.6" transform="rotate(-90 249.9 28.6)">AMS_3V3A</text>
<text x="51.8" y="39.4" transform="rotate(-90 51.8 39.4)">SOG_G</text>
<text x="82.3" y="39.1">G</text>
<text x="254.5" y="37.8">AMS_3V3</text>
<text x="82.3" y="46.7">R</text>
<text x="115.3" y="43.2" transform="rotate(-90 115.3 43.2)">AMS_1V8A</text>
<text x="124.2" y="43.2" transform="rotate(-90 124.2 43.2)">AMS_1V8A</text>
<text x="133.1" y="43.2" transform="rotate(-90 133.1 43.2)">AMS_1V8</text>
<text x="144.5" y="43.2" transform="rotate(-90 144.5 43.2)">AMS_3V3A</text>
<text x="157.2" y="43.2" transform="rotate(-90 157.2 43.2)">AMS_3V3</text>
<text x="254.5" y="63.2">AMS_1V8</text>
<text x="74.9" y="75.9">SOG_G C26</text>
<text x="100.3" y="73.4">B</text>
<text x="178.8" y="72.4" transform="rotate(-90 178.8 72.4)">DDCSDA</text>
<text x="182.6" y="72.3" transform="rotate(-90 182.6 72.3)">DCCSCL</text>
<text x="100.3" y="81">R</text>
<text x="100.3" y="78.5">G</text>
<text x="180.4" y="78.5">HPDT</text>
<text x="262.6" y="80" transform="rotate(-90 262.6 80)">AMS_1V8A</text>
<text x="100.3" y="87.4">ARIN</text>
<text x="100.3" y="84.8">ALIN</text>
<text x="176.8" y="87.4">TMDS_CLK-</text>
<text x="176.8" y="84.8">TMDS_CLK+</text>
<text x="177.8" y="89.9">TMDS_D0+</text>
<text x="177.8" y="95">TMDS_D1+</text>
<text x="177.8" y="92.4">TMDS_D0-</text>
<text x="100.3" y="100.1">SCL</text>
<text x="177.8" y="100.1">TMDS_D2+</text>
<text x="177.8" y="97.5">TMDS_D1-</text>
<text x="100.3" y="102.6">SDA</text>
<text x="177.8" y="102.6">TMDS_D2-</text>
<text x="249" y="112.8">HPDT</text>
<text x="246.4" y="120.4">DDCSDA</text>
<text x="246.5" y="122.9">DCCSCL</text>
<text x="36.8" y="128">SCL</text>
<text x="242.8" y="130.5">TMDS_CLK-</text>
<text x="36.8" y="133.1">SDA</text>
<text x="242.8" y="135.6">TMDS_CLK+</text>
<text x="243.9" y="143.2">TMDS_D0+</text>
<text x="243.9" y="138.2">TMDS_D0-</text>
<text x="243.9" y="145.8">TMDS_D1-</text>
<text x="243.9" y="153.4">TMDS_D2-</text>
<text x="243.9" y="150.9">TMDS_D1+</text>
<text x="243.9" y="158.5">TMDS_D2+</text>
<text x="143.1" y="167.4">ALIN</text>
<text x="53.4" y="173.7">SCL</text>
<text x="142.8" y="177.5">ARIN</text>
<text x="53.4" y="182.6">SDA</text>
</g>
<g font-size="1.8" fill="#a90000">
<text x="226.6" y="37.8">3</text>
<text x="239.3" y="37.8">2</text>
<text x="233.4" y="45.2" transform="rotate(-90 233.4 45.2)">1</text>
<text x="121.7" y="56.6" transform="rotate(-90 121.7 56.6)">1</text>
<text x="124.2" y="57.2" transform="rotate(-90 124.2 57.2)">41</text>
<text x="126.7" y="57.2" transform="rotate(-90 126.7 57.2)">46</text>
<text x="130.6" y="57.2" transform="rotate(-90 130.6 57.2)">16</text>
<text x="133.1" y="57.2" transform="rotate(-90 133.1 57.2)">21</text>
<text x="135.6" y="56.6" transform="rotate(-90 135.6 56.6)">7</text>
<text x="142" y="57.2" transform="rotate(-90 142 57.2)">47</text>
<text x="144.5" y="57.2" transform="rotate(-90 144.5 57.2)">12</text>
<text x="147.1" y="57.2" transform="rotate(-90 147.1 57.2)">38</text>
<text x="149.6" y="57.2" transform="rotate(-90 149.6 57.2)">43</text>
<text x="154.7" y="56.6" transform="rotate(-90 154.7 56.6)">5</text>
<text x="157.2" y="57.2" transform="rotate(-90 157.2 57.2)">11</text>
<text x="159.8" y="57.2" transform="rotate(-90 159.8 57.2)">24</text>
<text x="162.3" y="57.2" transform="rotate(-90 162.3 57.2)">36</text>
<text x="226.6" y="63.2">3</text>
<text x="239.3" y="63.2">2</text>
<text x="110.4" y="67.1">34</text>
<text x="110.4" y="69.6">35</text>
<text x="233.4" y="70.6" transform="rotate(-90 233.4 70.6)">1</text>
<text x="110.4" y="73.4">39</text>
<text x="110.4" y="75.9">42</text>
<text x="172.7" y="73.4">10</text>
<text x="173.3" y="75.9">9</text>
<text x="110.4" y="78.5">44</text>
<text x="110.4" y="81">48</text>
<text x="173.3" y="78.5">8</text>
<text x="110.4" y="84.8">30</text>
<text x="110.4" y="87.4">33</text>
<text x="172.7" y="84.8">15</text>
<text x="172.7" y="87.4">14</text>
<text x="172.7" y="89.9">18</text>
<text x="110.4" y="92.5">31</text>
<text x="110.4" y="95">32</text>
<text x="172.7" y="92.5">17</text>
<text x="172.7" y="95">20</text>
<text x="110.4" y="97.5">37</text>
<text x="110.4" y="100.1">28</text>
<text x="172.7" y="97.5">19</text>
<text x="172.7" y="100.1">23</text>
<text x="223.3" y="99.1" transform="rotate(-90 223.3 99.1)">23</text>
<text x="225.8" y="99.1" transform="rotate(-90 225.8 99.1)">22</text>
<text x="228.3" y="99.1" transform="rotate(-90 228.3 99.1)">21</text>
<text x="230.9" y="99.1" transform="rotate(-90 230.9 99.1)">20</text>
<text x="110.4" y="102.6">29</text>
<text x="111.1" y="105.2">3</text>
<text x="111.1" y="107.7">4</text>
<text x="172.7" y="102.6">22</text>
<text x="110.4" y="111.5">13</text>
<text x="237.4" y="112.8">19</text>
<text x="110.4" y="114">25</text>
<text x="110.4" y="116.6">26</text>
<text x="237.4" y="117.9">17</text>
<text x="237.4" y="115.3">18</text>
<text x="237.4" y="125.5">14</text>
<text x="237.4" y="122.9">15</text>
<text x="237.4" y="120.4">16</text>
<text x="135.6" y="129" transform="rotate(-90 135.6 129)">2</text>
<text x="138.2" y="129" transform="rotate(-90 138.2 129)">6</text>
<text x="140.7" y="129.6" transform="rotate(-90 140.7 129.6)">27</text>
<text x="143.3" y="129.6" transform="rotate(-90 143.3 129.6)">40</text>
<text x="145.8" y="129.6" transform="rotate(-90 145.8 129.6)">45</text>
<text x="148.3" y="129.6" transform="rotate(-90 148.3 129.6)">49</text>
<text x="237.4" y="130.6">12</text>
<text x="237.4" y="128">13</text>
<text x="237.4" y="135.6">10</text>
<text x="237.4" y="133.1">11</text>
<text x="238.1" y="143.3">7</text>
<text x="238.1" y="140.7">8</text>
<text x="238.1" y="138.2">9</text>
<text x="238.1" y="148.3">5</text>
<text x="238.1" y="145.8">6</text>
<text x="238.1" y="156">2</text>
<text x="238.1" y="153.4">3</text>
<text x="238.1" y="150.9">4</text>
<text x="238.1" y="158.5">1</text>
</g>
<g font-size="1.4" fill="#a90000">
<text x="83.2" y="126.7">2</text>
<text x="83.2" y="131.8">3</text>
<text x="95.9" y="131.8">4</text>
<text x="95.9" y="126.7">1</text>
</g>
<g font-size="1.4" fill="#006464">
<text x="85.6" y="127.7">GND</text>
<text x="91.5" y="127.7">OSC</text>
<text x="85.6" y="132.8">OSC</text>
<text x="91.4" y="132.8">GND</text>
</g>
</svg>
